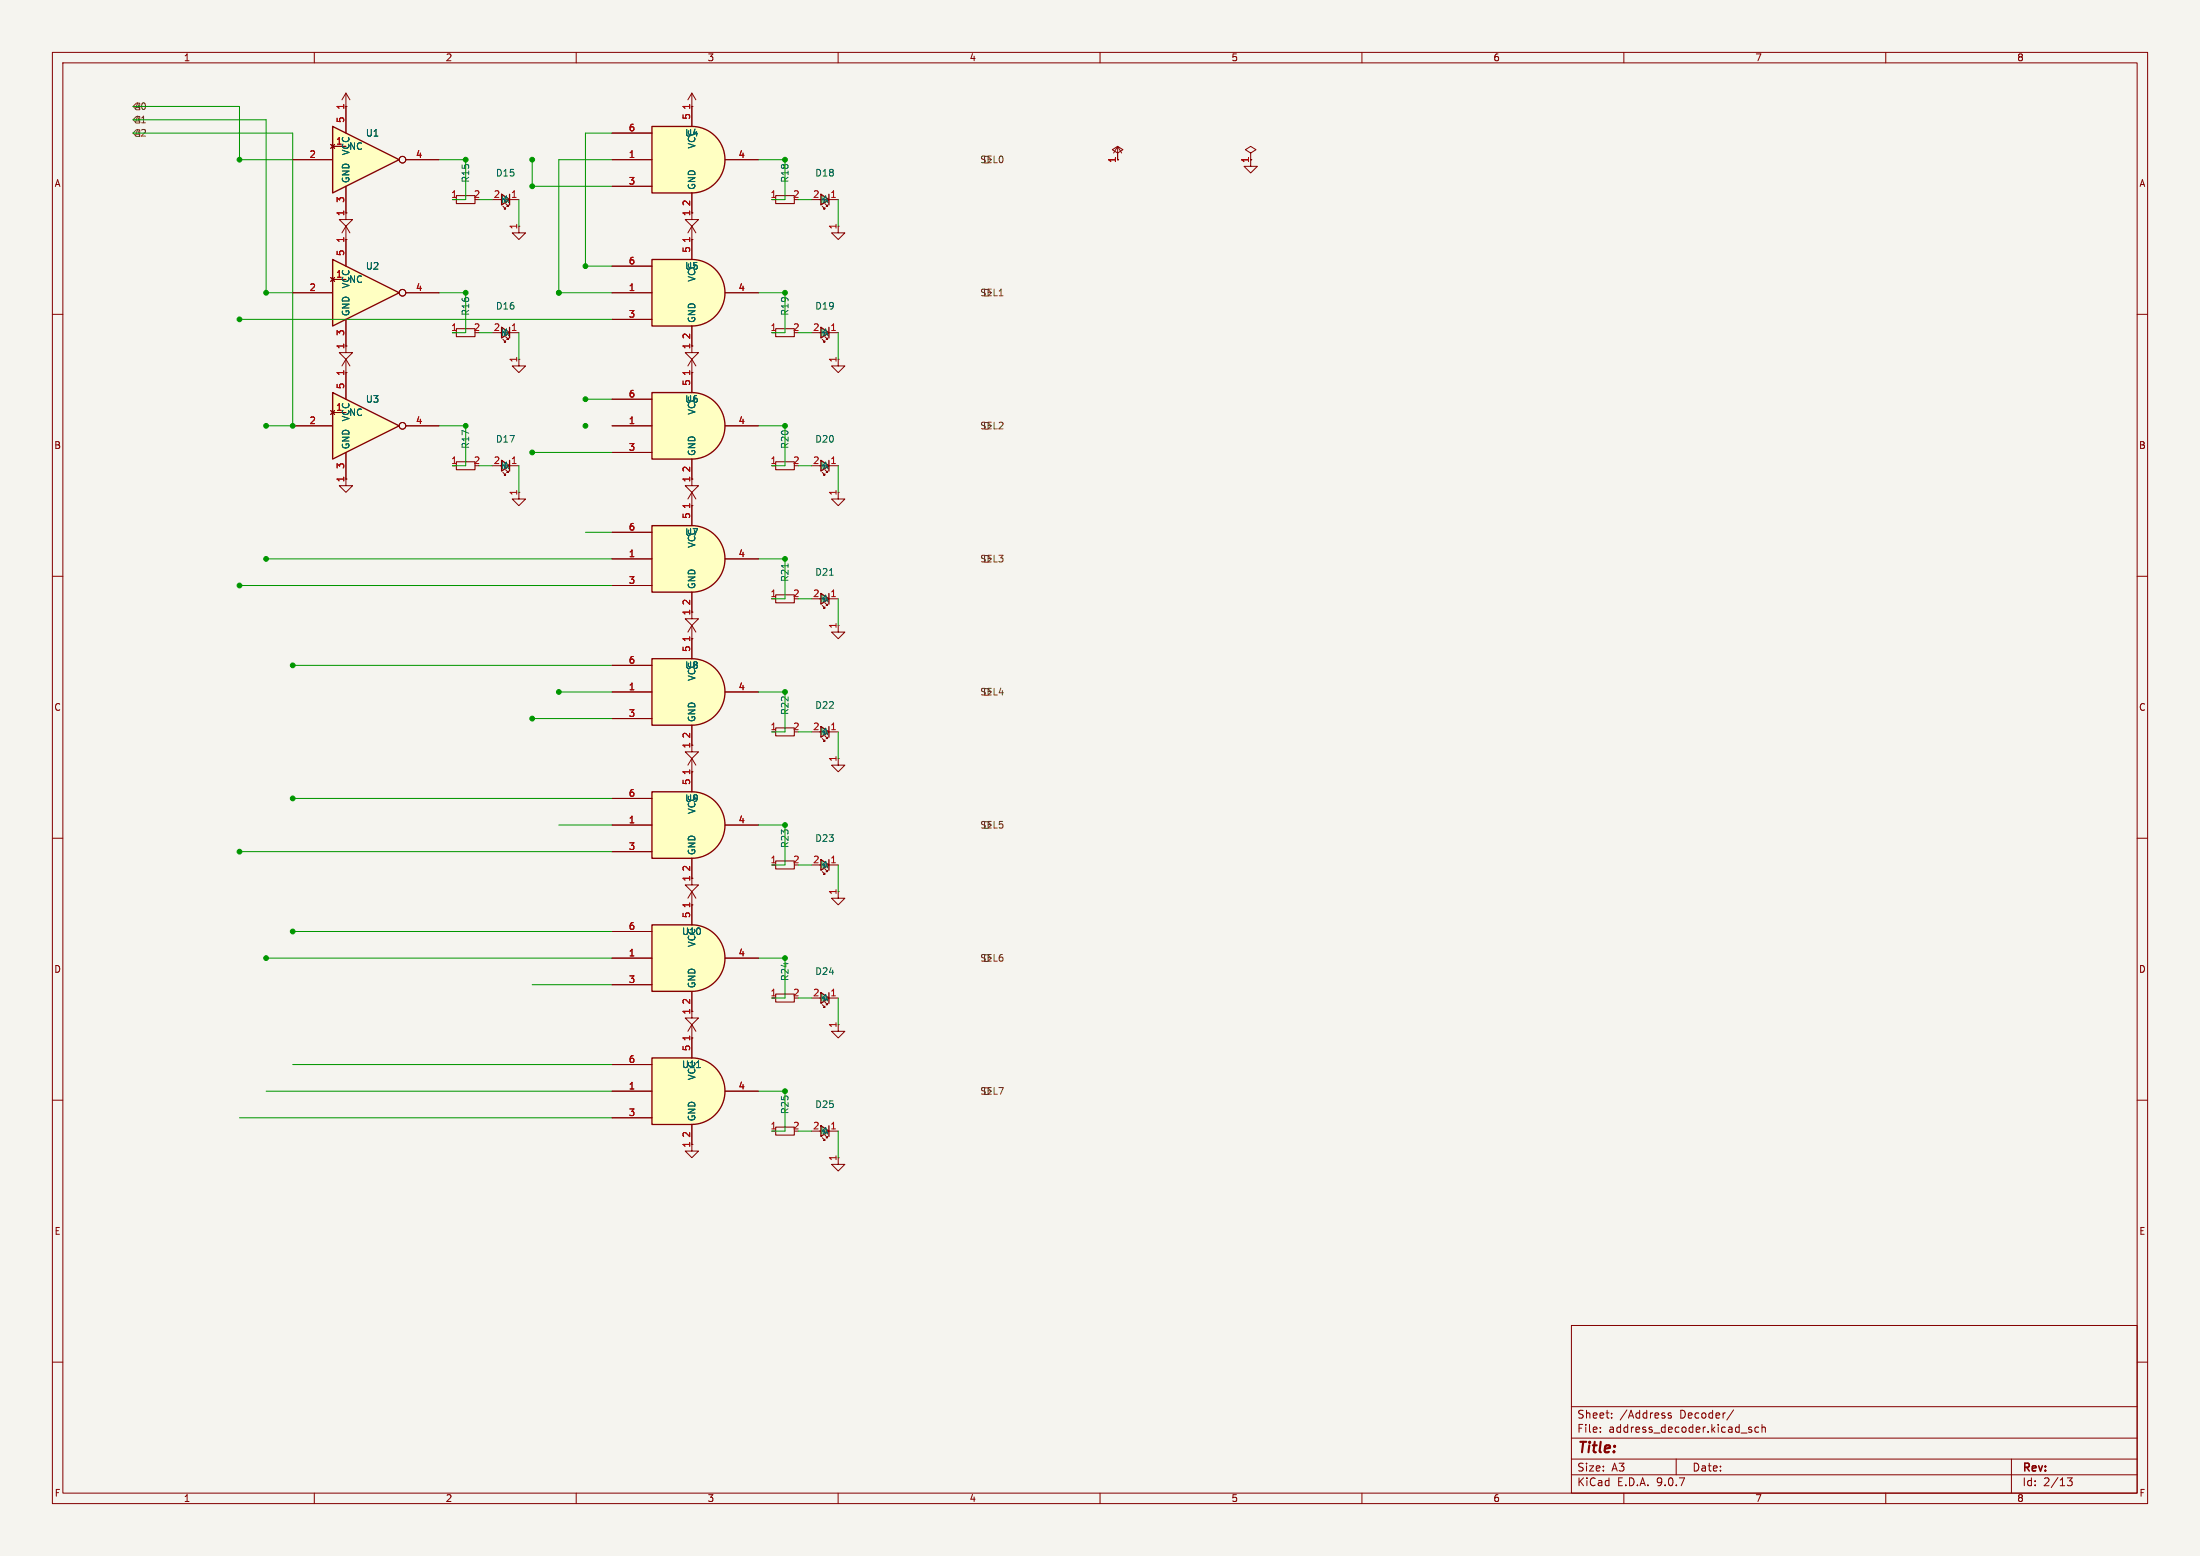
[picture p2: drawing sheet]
<svg xmlns="http://www.w3.org/2000/svg" width="420mm" height="297mm" viewBox="0 0 420 297" stroke-linecap="round" stroke-linejoin="round" font-family="sans-serif">
<path d="M0 0h420v297h-420z" fill="#f5f4ef" stroke="#f5f4ef" stroke-width=".19"/>
<g fill="none" stroke="#840000" stroke-width=".19">
<path d="M10 10h400v277h-400zM12 12h396v273h-396zM60 10v2M110 10v2M160 10v2M210 10v2M260 10v2M310 10v2M360 10v2M10 60h2M408 60h2M10 110h2"/>
<path d="M408 110h2M10 160h2M408 160h2M10 210h2M408 210h2M300 253h108v32h-108zM10 260h2M300 278.5h108M300 274.5h108M300 268.5h108M305.5 273.2v.2M305.5 272.5v.1"/>
<path d="M307.7 270.5v.2M307.7 269.8v.1M319 269.8l-.3-.1-.3 .2 .1 .2 .5 .2v.3h-.6M320 278.5v3M330.9 269.1l-1.2 1.9M334.4 272.5l-.4-.1-.2 .2 .1 .2 .5 .2v.3h-.6M335.7 272.5l-.4-.1-.3 .3 .2 .6h.5M336.4 272.5l.2-.1 .3 .1 .1 .9M336.4 271.9v1.5M384 278.5v6.5M408 260h2M60 285v2"/>
<path d="M110 285v2M160 285v2M210 285v2M260 285v2M300 281.5h108M310 285v2M360 285v2M394.7 282.1h.9l-.5 .6 .4 .1v.6l-.2 .2-.6-.1"/>
</g>
<path d="M132.1 24.1a6.4 6.4 0 0 1 6.3 6.4 6.4 6.4 0 0 1-6.3 6.3z" fill="#ffffc2" stroke="#ffffc2" stroke-width=".19"/>
<path d="M124.5 24.1h7.6v12.7h-7.6z" fill="#ffffc2"/>
<path d="M124.5 24.1h7.6a6.4 6.4 0 0 1 6.3 6.4 6.4 6.4 0 0 1-6.3 6.3h-7.6z" fill="none" stroke="#840000" stroke-width=".25"/>
<g fill="none" stroke="#840000" stroke-width=".19">
<path d="M116.8 25.4h7.7M116.8 30.5h7.7M116.8 35.6h7.7M132.1 20.3v3.8M132.1 36.8v3.8M138.4 30.5h6.4M99.1 68.6v1.3h1.2l-1.2 1.2-1.3-1.2h1.3M132.1 66v1.3h1.2l-1.2 1.3-1.3-1.3h1.3M66 91.4v1.3h1.3l-1.3 1.3-1.2-1.3h1.2M94 88.9h1.8M96 90.2l.5 .5h-.2h.2v-.3M97.3 88.9h1.8"/>
<path d="M99.1 94v1.3h1.2l-1.2 1.2-1.3-1.2h1.3M132.1 218.4v1.3h1.2l-1.2 1.3-1.3-1.3h1.3M154.9 215.9h1.8M157 217.2l.5 .5h-.3h.3v-.3M158.2 215.9h1.8"/>
</g>
<path d="M148.1 215.1h3.5v1.6h-3.5z" fill="none" stroke="#840000" stroke-width=".2"/>
<path d="M63.5 49.5l12.7 6.4-12.7 6.3z" fill="#ffffc2"/>
<path d="M63.5 49.5l12.7 6.4-12.7 6.3z" fill="none" stroke="#840000" stroke-width=".25"/>
<g fill="none" stroke="#840000" stroke-width=".19">
<path d="M94 38.1h1.8M96 39.4l.5 .5h-.2h.2v-.3M97.3 38.1h1.8M55.9 55.9h7.6M63.1 53l.8 .7M63.5 53.3h2.5M63.9 53l-.8 .7M66 43.2v7.6M66 43.2l-.7 1.3M66 43.2l.8 1.3M77.5 55.9h6.3M99.1 43.2v1.3h1.2l-1.2 1.2-1.3-1.2h1.3"/>
<path d="M66 61v6.3h1.3l-1.3 1.3-1.2-1.3h1.2M66 68.6v2.5M66 68.6l-.7 1.3M66 68.6l.8 1.3M132.1 68.6l-.8 1.3M132.1 68.6l.7 1.3M132.1 68.6v2.5M132.1 91.4v1.3h1.2l-1.2 1.3-1.3-1.3h1.3M132.1 94v2.5M132.1 94l-.8 1.3M132.1 94l.7 1.3"/>
<circle cx="76.8" cy="55.9" r=".63"/>
</g>
<path d="M148.1 62.7h3.5v1.6h-3.5zM87.1 88.1h3.6v1.6h-3.6z" fill="none" stroke="#840000" stroke-width=".2"/>
<path d="M132.1 100.3a6.4 6.4 0 0 1 6.3 6.4 6.4 6.4 0 0 1-6.3 6.3z" fill="#ffffc2" stroke="#ffffc2" stroke-width=".19"/>
<path d="M124.5 100.3h7.6v12.7h-7.6z" fill="#ffffc2"/>
<path d="M124.5 100.3h7.6a6.4 6.4 0 0 1 6.3 6.4 6.4 6.4 0 0 1-6.3 6.3h-7.6z" fill="none" stroke="#840000" stroke-width=".25"/>
<path d="M132.1 96.5v3.8M116.8 101.6h7.7M116.8 106.7h7.7M116.8 111.8h7.7M132.1 113v3.8M138.4 106.7h6.4" fill="none" stroke="#840000" stroke-width=".19"/>
<path d="M132.1 74.9a6.4 6.4 0 0 1 6.3 6.4 6.4 6.4 0 0 1-6.3 6.3z" fill="#ffffc2" stroke="#ffffc2" stroke-width=".19"/>
<path d="M124.5 74.9h7.6v12.7h-7.6z" fill="#ffffc2"/>
<path d="M124.5 74.9h7.6a6.4 6.4 0 0 1 6.3 6.4 6.4 6.4 0 0 1-6.3 6.3h-7.6z" fill="none" stroke="#840000" stroke-width=".25"/>
<path d="M116.8 76.2h7.7M132.1 71.1v3.8M116.8 81.3h7.7M116.8 86.4h7.7M132.1 87.6v3.8M138.4 81.3h6.4" fill="none" stroke="#840000" stroke-width=".19"/>
<path d="M63.5 74.9l12.7 6.4-12.7 6.3z" fill="#ffffc2"/>
<path d="M63.5 74.9l12.7 6.4-12.7 6.3z" fill="none" stroke="#840000" stroke-width=".25"/>
<g fill="none" stroke="#840000" stroke-width=".19">
<path d="M63.1 78.4l.8 .7M63.5 78.7h2.5M63.9 78.4l-.8 .7M66 71.1v5.1M94 63.5h1.8M96 64.8l.5 .5h-.2h.2v-.3M97.3 63.5h1.8M55.9 81.3h7.6M66 86.4v5M77.5 81.3h6.3M132.1 119.4l-.8 1.3M132.1 119.4l.7 1.3"/>
<path d="M132.1 119.4v2.5M132.1 142.2v1.3h1.2l-1.2 1.3-1.3-1.3h1.3M132.1 144.8v2.5M132.1 144.8l-.8 1.3M132.1 144.8l.7 1.3"/>
<circle cx="76.8" cy="81.3" r=".63"/>
</g>
<path d="M87.1 62.7h3.6v1.6h-3.6z" fill="none" stroke="#840000" stroke-width=".2"/>
<path d="M63.5 24.1l12.7 6.4-12.7 6.3z" fill="#ffffc2"/>
<path d="M63.5 24.1l12.7 6.4-12.7 6.3z" fill="none" stroke="#840000" stroke-width=".25"/>
<g fill="none" stroke="#840000" stroke-width=".19">
<path d="M66 17.8v7.6M66 17.8l-.7 1.3M66 17.8l.8 1.3M55.9 30.5h7.6M63.1 27.6l.8 .7M63.5 27.9h2.5M63.9 27.6l-.8 .7M66 35.6v6.3h1.3l-1.3 1.3-1.2-1.3h1.2M77.5 30.5h6.3"/>
<circle cx="76.8" cy="30.5" r=".63"/>
</g>
<path d="M87.1 37.3h3.6v1.6h-3.6z" fill="none" stroke="#840000" stroke-width=".2"/>
<path d="M132.1 125.7a6.4 6.4 0 0 1 6.3 6.4 6.4 6.4 0 0 1-6.3 6.3z" fill="#ffffc2" stroke="#ffffc2" stroke-width=".19"/>
<path d="M124.5 125.7h7.6v12.7h-7.6z" fill="#ffffc2"/>
<path d="M124.5 125.7h7.6a6.4 6.4 0 0 1 6.3 6.4 6.4 6.4 0 0 1-6.3 6.3h-7.6z" fill="none" stroke="#840000" stroke-width=".25"/>
<g fill="none" stroke="#840000" stroke-width=".19">
<path d="M132.1 17.8v2.5M132.1 17.8l-.8 1.3M132.1 17.8l.7 1.3M154.9 38.1h1.8M157 39.4l.5 .5h-.3h.3v-.3M158.2 38.1h1.8M213.4 27.9v2.6v-1.3l-1.1-.6 1.1-.7 1 .7-1 .6M213.4 27.9l-.8 1.3M213.4 27.9l.7 1.3M238.8 29.2l1-.6-1-.7-1.1 .7 1.1 .6v2.6h1.2l-1.2 1.2-1.3-1.2h1.3M132.1 40.6v1.3h1.2l-1.2 1.3-1.3-1.3h1.3M160 43.2v1.3h1.3l-1.3 1.2-1.3-1.2h1.3"/>
<path d="M154.9 63.5h1.8M157 64.8l.5 .5h-.3h.3v-.3M158.2 63.5h1.8M160 68.6v1.3h1.3l-1.3 1.2-1.3-1.2h1.3M132.1 116.8v1.3h1.2l-1.2 1.3-1.3-1.3h1.3M116.8 127h7.7M116.8 132.1h7.7M116.8 137.2h7.7M132.1 121.9v3.8M132.1 138.4v3.8M138.4 132.1h6.4"/>
</g>
<path d="M148.1 37.3h3.5v1.6h-3.5zM148.1 138.9h3.5v1.6h-3.5z" fill="none" stroke="#840000" stroke-width=".2"/>
<path d="M132.1 49.5a6.4 6.4 0 0 1 6.3 6.4 6.4 6.4 0 0 1-6.3 6.3z" fill="#ffffc2" stroke="#ffffc2" stroke-width=".19"/>
<path d="M124.5 49.5h7.6v12.7h-7.6z" fill="#ffffc2"/>
<path d="M124.5 49.5h7.6a6.4 6.4 0 0 1 6.3 6.4 6.4 6.4 0 0 1-6.3 6.3h-7.6z" fill="none" stroke="#840000" stroke-width=".25"/>
<g fill="none" stroke="#840000" stroke-width=".19">
<path d="M116.8 50.8h7.7M116.8 55.9h7.7M132.1 43.2v6.3M132.1 43.2l-.8 1.3M132.1 43.2l.7 1.3M138.4 55.9h6.4M116.8 61h7.7M132.1 62.2v3.8M154.9 88.9h1.8M157 90.2l.5 .5h-.3h.3v-.3M158.2 88.9h1.8M160 94v1.3h1.3l-1.3 1.2-1.3-1.2h1.3"/>
<path d="M154.9 114.3h1.8M157 115.6l.5 .5h-.3h.3v-.3M158.2 114.3h1.8M160 119.4v1.3h1.3l-1.3 1.2-1.3-1.2h1.3M154.9 139.7h1.8M158.2 139.7h1.8M157 141l.5 .5h-.3h.3v-.3M160 144.8v1.3h1.3l-1.3 1.2-1.3-1.2h1.3M154.9 165.1h1.8M157 166.4l.5 .5h-.3h.3v-.3M158.2 165.1h1.8M160 170.2v1.3h1.3l-1.3 1.2-1.3-1.2h1.3"/>
<path d="M132.1 193v1.3h1.2l-1.2 1.3-1.3-1.3h1.3M154.9 190.5h1.8M157 191.8l.5 .5h-.3h.3v-.3M158.2 190.5h1.8M160 195.6v1.3h1.3l-1.3 1.2-1.3-1.2h1.3M160 221v1.2h1.3l-1.3 1.3-1.3-1.3h1.3"/>
</g>
<path d="M148.1 88.1h3.5v1.6h-3.5zM148.1 113.5h3.5v1.6h-3.5zM148.1 164.3h3.5v1.6h-3.5zM148.1 189.7h3.5v1.6h-3.5z" fill="none" stroke="#840000" stroke-width=".2"/>
<path d="M150.4 107.6v.7M158.4 109.8h.7" fill="none" stroke="#006464" stroke-width=".19"/>
<path d="M132.1 176.5a6.4 6.4 0 0 1 6.3 6.4 6.4 6.4 0 0 1-6.3 6.3z" fill="#ffffc2" stroke="#ffffc2" stroke-width=".19"/>
<path d="M124.5 176.5h7.6v12.7h-7.6z" fill="#ffffc2"/>
<path d="M124.5 176.5h7.6a6.4 6.4 0 0 1 6.3 6.4 6.4 6.4 0 0 1-6.3 6.3h-7.6z" fill="none" stroke="#840000" stroke-width=".25"/>
<path d="M116.8 177.8h7.7M132.1 170.2v6.3M132.1 170.2l-.8 1.3M132.1 170.2l.7 1.3M116.8 182.9h7.7M116.8 188h7.7M132.1 189.2v3.8M138.4 182.9h6.4" fill="none" stroke="#840000" stroke-width=".19"/>
<path d="M132.1 151.1a6.4 6.4 0 0 1 6.3 6.4 6.4 6.4 0 0 1-6.3 6.3z" fill="#ffffc2" stroke="#ffffc2" stroke-width=".19"/>
<path d="M124.5 151.1h7.6v12.7h-7.6z" fill="#ffffc2"/>
<path d="M124.5 151.1h7.6a6.4 6.4 0 0 1 6.3 6.4 6.4 6.4 0 0 1-6.3 6.3h-7.6z" fill="none" stroke="#840000" stroke-width=".25"/>
<path d="M116.8 152.4h7.7M116.8 157.5h7.7M132.1 147.3v3.8M138.4 157.5h6.4M116.8 162.6h7.7M132.1 163.8v5.1h1.2l-1.2 1.3-1.3-1.3h1.3M132.1 195.6v2.5M132.1 195.6l-.8 1.3M132.1 195.6l.7 1.3" fill="none" stroke="#840000" stroke-width=".19"/>
<path d="M132.1 201.9a6.4 6.4 0 0 1 6.3 6.4 6.4 6.4 0 0 1-6.3 6.3z" fill="#ffffc2" stroke="#ffffc2" stroke-width=".19"/>
<path d="M124.5 201.9h7.6v12.7h-7.6z" fill="#ffffc2"/>
<path d="M124.5 201.9h7.6a6.4 6.4 0 0 1 6.3 6.4 6.4 6.4 0 0 1-6.3 6.3h-7.6z" fill="none" stroke="#840000" stroke-width=".25"/>
<g fill="none" stroke="#840000" stroke-width=".19">
<path d="M55.9 30.5h7.6M63.1 27.6l.8 .7M63.5 27.9h2.5M63.9 27.6l-.8 .7M66 20.3v5.1M66 35.6v5M77.5 30.5h6.3M116.8 30.5h7.7M116.8 25.4h7.7M116.8 35.6h7.7M132.1 20.3v3.8M132.1 36.8v3.8"/>
<path d="M138.4 30.5h6.4M55.9 55.9h7.6M63.1 53l.8 .7M63.5 53.3h2.5M63.9 53l-.8 .7M66 45.7v5.1M77.5 55.9h6.3M116.8 55.9h7.7M116.8 50.8h7.7M132.1 45.7v3.8M138.4 55.9h6.4M63.1 78.4l.8 .7"/>
<path d="M63.5 78.7h2.5M63.9 78.4l-.8 .7M66 61v5M66 71.1v5.1M116.8 76.2h7.7M116.8 61h7.7M132.1 62.2v3.8M132.1 71.1v3.8M55.9 81.3h7.6M66 86.4v5M77.5 81.3h6.3M116.8 81.3h7.7"/>
<path d="M116.8 86.4h7.7M132.1 87.6v3.8M132.1 96.5v3.8M138.4 81.3h6.4M116.8 101.6h7.7M116.8 106.7h7.7M116.8 111.8h7.7M132.1 113v3.8M138.4 106.7h6.4M116.8 127h7.7M116.8 132.1h7.7M116.8 137.2h7.7"/>
<path d="M132.1 121.9v3.8M132.1 138.4v3.8M138.4 132.1h6.4M116.8 152.4h7.7M116.8 157.5h7.7M132.1 147.3v3.8M138.4 157.5h6.4M116.8 177.8h7.7M116.8 162.6h7.7M132.1 163.8v3.8M132.1 172.7v3.8M116.8 182.9h7.7"/>
<path d="M116.8 188h7.7M132.1 189.2v3.8M132.1 198.1v3.8M138.4 182.9h6.4M116.8 203.2h7.7M116.8 208.3h7.7M116.8 213.4h7.7M132.1 214.6v3.8M138.4 208.3h6.4"/>
<circle cx="76.8" cy="30.5" r=".63"/>
<circle cx="76.8" cy="55.9" r=".63"/>
<circle cx="76.8" cy="81.3" r=".63"/>
</g>
<path d="M133 203.8h.7" fill="none" stroke="#006464" stroke-width=".19"/>
<g fill="none" stroke="#009600" stroke-width=".19">
<path d="M25.4 22.9h25.4v33h5.1M25.4 20.3h20.3v10.2h10.2M25.4 25.4h30.5v55.9M83.8 30.5h5.1v7.6h-2.5M91.4 38.1h2.6M99.1 38.1v5.1M101.6 30.5v5.1h15.2M116.8 30.5h-10.1v25.4h10.1M116.8 25.4h-5v25.4h5M144.8 30.5h5.1v7.6h-2.6M152.4 38.1h2.5M160 38.1v5.1"/>
<path d="M83.8 55.9h5.1v7.6h-2.5M144.8 55.9h5.1v7.6h-2.6M45.7 61h71.1M91.4 63.5h2.6M99.1 63.5v5.1M111.8 76.2h5M152.4 63.5h2.5M160 63.5v5.1M50.8 81.3h5.1M55.9 81.3h.1M83.8 81.3h5.1v7.6h-2.5M91.4 88.9h2.6"/>
<path d="M99.1 88.9v5.1M101.6 86.4h15.2M144.8 81.3h5.1v7.6h-2.6M152.4 88.9h2.5M160 88.9v5.1M45.7 111.8h71.1M50.8 106.7h66M111.8 101.6h5M144.8 106.7h5.1v7.6h-2.6M152.4 114.3h2.5M160 114.3v5.1M55.9 127h60.9"/>
<path d="M101.6 137.2h15.2M106.7 132.1h10.1M144.8 132.1h5.1v7.6h-2.6M152.4 139.7h2.5M160 139.7v5.1M55.9 152.4h60.9M106.7 157.5h10.1M144.8 157.5h5.1v7.6h-2.6M45.7 162.6h71.1M55.9 177.8h60.9M152.4 165.1h2.5M160 165.1v5.1"/>
<path d="M50.8 182.9h66M101.6 188h15.2M144.8 182.9h5.1v7.6h-2.6M152.4 190.5h2.5M160 190.5v5.1M45.7 213.4h71.1M50.8 208.3h66M55.9 203.2h60.9M144.8 208.3h5.1v7.6h-2.6M152.4 215.9h2.5M160 215.9v5.1"/>
</g>
<g fill="#009600" stroke="#009600" stroke-width=".19">
<circle cx="45.7" cy="30.5" r=".46"/>
<circle cx="101.6" cy="30.5" r=".46"/>
<circle cx="88.9" cy="55.9" r=".46"/>
<circle cx="88.9" cy="30.5" r=".46"/>
<circle cx="45.7" cy="61" r=".46"/>
<circle cx="45.7" cy="111.8" r=".46"/>
<circle cx="50.8" cy="106.7" r=".46"/>
<circle cx="55.9" cy="127" r=".46"/>
<circle cx="101.6" cy="137.2" r=".46"/>
<circle cx="106.7" cy="132.1" r=".46"/>
<circle cx="45.7" cy="162.6" r=".46"/>
<circle cx="50.8" cy="182.9" r=".46"/>
<circle cx="55.9" cy="152.4" r=".46"/>
<circle cx="50.8" cy="55.9" r=".46"/>
<circle cx="50.8" cy="81.3" r=".46"/>
<circle cx="55.9" cy="81.3" r=".46"/>
<circle cx="101.6" cy="86.4" r=".46"/>
<circle cx="106.7" cy="55.9" r=".46"/>
<circle cx="111.8" cy="76.2" r=".46"/>
<circle cx="111.8" cy="81.3" r=".46"/>
<circle cx="149.9" cy="157.5" r=".46"/>
<circle cx="149.9" cy="132.1" r=".46"/>
<circle cx="149.9" cy="106.7" r=".46"/>
<circle cx="88.9" cy="81.3" r=".46"/>
<circle cx="101.6" cy="35.6" r=".46"/>
<circle cx="111.8" cy="50.8" r=".46"/>
<circle cx="149.9" cy="30.5" r=".46"/>
<circle cx="149.9" cy="55.9" r=".46"/>
<circle cx="149.9" cy="81.3" r=".46"/>
<circle cx="55.9" cy="177.8" r=".46"/>
<circle cx="149.9" cy="182.9" r=".46"/>
<circle cx="149.9" cy="208.3" r=".46"/>
</g>
<text font-size="2.8" fill="#840000" x="301" y="277.9">Title:</text>
<g font-size="2.1" fill="#840000">
<text x="301" y="273.7">File:</text>
<text x="301" y="271">Sheet:</text>
<text x="307.1" y="273.7">address_decoder.kicad_sch</text>
<text x="309.2" y="271">/Address</text>
<text x="320.7" y="271">Decoder/</text>
<text x="301" y="281.1">Size:</text>
<text x="307.6" y="281.1">A3</text>
<text x="323" y="281.1">Date:</text>
<text x="386" y="281.3">Rev:</text>
<text x="301" y="283.9">KiCad</text>
<text x="308.7" y="283.9">E.D.A.</text>
<text x="316.3" y="283.9">9.0.7</text>
<text x="386" y="283.9">Id:</text>
<text x="390.1" y="283.9">2/13</text>
</g>
<g font-size="1.8" fill="#840000">
<text x="35" y="11.9">1</text>
<text x="85" y="11.9">2</text>
<text x="135" y="11.9">3</text>
<text x="185" y="11.9">4</text>
<text x="235" y="11.9">5</text>
<text x="285" y="11.9">6</text>
<text x="335" y="11.9">7</text>
<text x="385" y="11.9">8</text>
<text x="10.3" y="35.9">A</text>
<text x="408.3" y="35.9">A</text>
<text x="10.3" y="85.9">B</text>
<text x="408.2" y="85.9">B</text>
<text x="10.3" y="135.9">C</text>
<text x="408.2" y="135.9">C</text>
<text x="10.3" y="185.9">D</text>
<text x="408.2" y="185.9">D</text>
<text x="10.3" y="235.9">E</text>
<text x="408.3" y="235.9">E</text>
<text x="10.3" y="285.9">F</text>
<text x="35" y="286.9">1</text>
<text x="85" y="286.9">2</text>
<text x="135" y="286.9">3</text>
<text x="185" y="286.9">4</text>
<text x="235" y="286.9">5</text>
<text x="285" y="286.9">6</text>
<text x="335" y="286.9">7</text>
<text x="385" y="286.9">8</text>
<text x="408.3" y="285.9">F</text>
</g>
<g font-size="1.8" fill="#725600">
<text x="25.6" y="21.2">A0</text>
<text x="25.6" y="23.7">A1</text>
<text x="25.6" y="26.3">A2</text>
<text x="187" y="31.3">SEL0</text>
<text x="187" y="56.7">SEL1</text>
<text x="187" y="82.1">SEL2</text>
<text x="187" y="107.5">SEL3</text>
<text x="187" y="132.9">SEL4</text>
<text x="187" y="158.3">SEL5</text>
<text x="187" y="183.7">SEL6</text>
<text x="187" y="209.1">SEL7</text>
</g>
<g font-size="1.8" fill="#a90000">
<text x="65.8" y="23.6" transform="rotate(-90 65.8 23.6)">5</text>
<text x="65.8" y="21" transform="rotate(-90 65.8 21)">1</text>
<text x="131.8" y="22.9" transform="rotate(-90 131.8 22.9)">5</text>
<text x="131.8" y="21" transform="rotate(-90 131.8 21)">1</text>
<text x="64.1" y="27.7">1</text>
<text x="119.9" y="25.1">6</text>
<text x="59" y="30.2">2</text>
<text x="79.3" y="30.2">4</text>
<text x="119.9" y="30.2">1</text>
<text x="119.9" y="35.3">3</text>
<text x="140.9" y="30.2">4</text>
<text x="213.1" y="31.2" transform="rotate(-90 213.1 31.2)">1</text>
<text x="238.5" y="31.2" transform="rotate(-90 238.5 31.2)">1</text>
<text x="65.8" y="41.3" transform="rotate(-90 65.8 41.3)">1</text>
<text x="65.8" y="38.8" transform="rotate(-90 65.8 38.8)">3</text>
<text x="86" y="37.8">1</text>
<text x="90.4" y="37.8">2</text>
<text x="94.2" y="37.8">2</text>
<text x="97.5" y="37.8">1</text>
<text x="131.8" y="41.3" transform="rotate(-90 131.8 41.3)">1</text>
<text x="131.8" y="39.4" transform="rotate(-90 131.8 39.4)">2</text>
<text x="147" y="37.8">1</text>
<text x="151.3" y="37.8">2</text>
<text x="155.1" y="37.8">2</text>
<text x="158.4" y="37.8">1</text>
<text x="65.8" y="46.4" transform="rotate(-90 65.8 46.4)">1</text>
<text x="98.8" y="43.9" transform="rotate(-90 98.8 43.9)">1</text>
<text x="131.8" y="46.4" transform="rotate(-90 131.8 46.4)">1</text>
<text x="159.8" y="43.9" transform="rotate(-90 159.8 43.9)">1</text>
<text x="64.1" y="53.1">1</text>
<text x="65.8" y="49" transform="rotate(-90 65.8 49)">5</text>
<text x="119.9" y="50.5">6</text>
<text x="131.8" y="48.3" transform="rotate(-90 131.8 48.3)">5</text>
<text x="59" y="55.6">2</text>
<text x="79.3" y="55.6">4</text>
<text x="119.9" y="55.6">1</text>
<text x="140.9" y="55.6">4</text>
<text x="65.8" y="64.2" transform="rotate(-90 65.8 64.2)">3</text>
<text x="86" y="63.2">1</text>
<text x="90.4" y="63.2">2</text>
<text x="94.2" y="63.2">2</text>
<text x="97.5" y="63.2">1</text>
<text x="119.9" y="60.7">3</text>
<text x="131.8" y="64.8" transform="rotate(-90 131.8 64.8)">2</text>
<text x="147" y="63.2">1</text>
<text x="151.3" y="63.2">2</text>
<text x="155.1" y="63.2">2</text>
<text x="158.4" y="63.2">1</text>
<text x="65.8" y="71.8" transform="rotate(-90 65.8 71.8)">1</text>
<text x="65.8" y="66.7" transform="rotate(-90 65.8 66.7)">1</text>
<text x="98.8" y="69.3" transform="rotate(-90 98.8 69.3)">1</text>
<text x="131.8" y="71.8" transform="rotate(-90 131.8 71.8)">1</text>
<text x="131.8" y="66.7" transform="rotate(-90 131.8 66.7)">1</text>
<text x="159.8" y="69.3" transform="rotate(-90 159.8 69.3)">1</text>
<text x="65.8" y="74.4" transform="rotate(-90 65.8 74.4)">5</text>
<text x="119.9" y="75.9">6</text>
<text x="131.8" y="73.7" transform="rotate(-90 131.8 73.7)">5</text>
<text x="59" y="81">2</text>
<text x="64.1" y="78.5">1</text>
<text x="79.3" y="81">4</text>
<text x="119.9" y="81">1</text>
<text x="140.9" y="81">4</text>
<text x="65.8" y="89.6" transform="rotate(-90 65.8 89.6)">3</text>
<text x="86" y="88.6">1</text>
<text x="90.4" y="88.6">2</text>
<text x="94.2" y="88.6">2</text>
<text x="97.5" y="88.6">1</text>
<text x="119.9" y="86.1">3</text>
<text x="147" y="88.6">1</text>
<text x="151.3" y="88.6">2</text>
<text x="155.1" y="88.6">2</text>
<text x="158.4" y="88.6">1</text>
<text x="65.8" y="92.1" transform="rotate(-90 65.8 92.1)">1</text>
<text x="98.8" y="94.7" transform="rotate(-90 98.8 94.7)">1</text>
<text x="131.8" y="92.1" transform="rotate(-90 131.8 92.1)">1</text>
<text x="131.8" y="90.2" transform="rotate(-90 131.8 90.2)">2</text>
<text x="159.8" y="94.7" transform="rotate(-90 159.8 94.7)">1</text>
<text x="119.9" y="101.3">6</text>
<text x="131.8" y="99.1" transform="rotate(-90 131.8 99.1)">5</text>
<text x="131.8" y="97.2" transform="rotate(-90 131.8 97.2)">1</text>
<text x="119.9" y="106.4">1</text>
<text x="140.9" y="106.4">4</text>
<text x="119.9" y="111.5">3</text>
<text x="131.8" y="117.5" transform="rotate(-90 131.8 117.5)">1</text>
<text x="131.8" y="115.6" transform="rotate(-90 131.8 115.6)">2</text>
<text x="147" y="114">1</text>
<text x="151.3" y="114">2</text>
<text x="155.1" y="114">2</text>
<text x="158.4" y="114">1</text>
<text x="131.8" y="124.5" transform="rotate(-90 131.8 124.5)">5</text>
<text x="131.8" y="122.6" transform="rotate(-90 131.8 122.6)">1</text>
<text x="159.8" y="120.1" transform="rotate(-90 159.8 120.1)">1</text>
<text x="119.9" y="126.7">6</text>
<text x="119.9" y="131.8">1</text>
<text x="140.9" y="131.8">4</text>
<text x="119.9" y="136.9">3</text>
<text x="131.8" y="142.9" transform="rotate(-90 131.8 142.9)">1</text>
<text x="131.8" y="141" transform="rotate(-90 131.8 141)">2</text>
<text x="147" y="139.4">1</text>
<text x="151.3" y="139.4">2</text>
<text x="155.1" y="139.4">2</text>
<text x="158.4" y="139.4">1</text>
<text x="131.8" y="149.9" transform="rotate(-90 131.8 149.9)">5</text>
<text x="131.8" y="148" transform="rotate(-90 131.8 148)">1</text>
<text x="159.8" y="145.5" transform="rotate(-90 159.8 145.5)">1</text>
<text x="119.9" y="152.1">6</text>
<text x="119.9" y="157.2">1</text>
<text x="140.9" y="157.2">4</text>
<text x="119.9" y="162.3">3</text>
<text x="131.8" y="166.4" transform="rotate(-90 131.8 166.4)">2</text>
<text x="147" y="164.8">1</text>
<text x="151.3" y="164.8">2</text>
<text x="155.1" y="164.8">2</text>
<text x="158.4" y="164.8">1</text>
<text x="131.8" y="173.4" transform="rotate(-90 131.8 173.4)">1</text>
<text x="131.8" y="168.3" transform="rotate(-90 131.8 168.3)">1</text>
<text x="159.8" y="170.9" transform="rotate(-90 159.8 170.9)">1</text>
<text x="119.9" y="177.5">6</text>
<text x="131.8" y="175.3" transform="rotate(-90 131.8 175.3)">5</text>
<text x="119.9" y="182.6">1</text>
<text x="140.9" y="182.6">4</text>
<text x="119.9" y="187.7">3</text>
<text x="131.8" y="191.8" transform="rotate(-90 131.8 191.8)">2</text>
<text x="147" y="190.2">1</text>
<text x="151.3" y="190.2">2</text>
<text x="155.1" y="190.2">2</text>
<text x="158.4" y="190.2">1</text>
<text x="131.8" y="193.7" transform="rotate(-90 131.8 193.7)">1</text>
<text x="159.8" y="196.3" transform="rotate(-90 159.8 196.3)">1</text>
<text x="119.9" y="202.9">6</text>
<text x="131.8" y="200.7" transform="rotate(-90 131.8 200.7)">5</text>
<text x="131.8" y="198.8" transform="rotate(-90 131.8 198.8)">1</text>
<text x="119.9" y="208">1</text>
<text x="140.9" y="208">4</text>
<text x="119.9" y="213.1">3</text>
<text x="147" y="215.6">1</text>
<text x="151.3" y="215.6">2</text>
<text x="155.1" y="215.6">2</text>
<text x="158.4" y="215.6">1</text>
<text x="131.8" y="219.1" transform="rotate(-90 131.8 219.1)">1</text>
<text x="131.8" y="217.2" transform="rotate(-90 131.8 217.2)">2</text>
<text x="159.8" y="221.7" transform="rotate(-90 159.8 221.7)">1</text>
</g>
<g font-size="1.8" fill="#006464">
<text x="66.5" y="28.8">NC</text>
<text x="66.9" y="29.7" transform="rotate(-90 66.9 29.7)">VCC</text>
<text x="69.7" y="26.3">U1</text>
<text x="130.7" y="26.3">U4</text>
<text x="132.9" y="28.5" transform="rotate(-90 132.9 28.5)">VCC</text>
<text x="66.9" y="35.1" transform="rotate(-90 66.9 35.1)">GND</text>
<text x="89.8" y="35" transform="rotate(-90 89.8 35)">R15</text>
<text x="94.6" y="33.9">D15</text>
<text x="150.7" y="35" transform="rotate(-90 150.7 35)">R18</text>
<text x="155.5" y="33.9">D18</text>
<text x="95.6" y="39">KA</text>
<text x="132.9" y="36.3" transform="rotate(-90 132.9 36.3)">GND</text>
<text x="156.5" y="39">KA</text>
<text x="69.7" y="51.7">U2</text>
<text x="130.7" y="51.7">U5</text>
<text x="132.9" y="53.9" transform="rotate(-90 132.9 53.9)">VCC</text>
<text x="66.5" y="54.2">NC</text>
<text x="66.9" y="55.1" transform="rotate(-90 66.9 55.1)">VCC</text>
<text x="94.6" y="59.3">D16</text>
<text x="155.5" y="59.3">D19</text>
<text x="66.9" y="60.5" transform="rotate(-90 66.9 60.5)">GND</text>
<text x="89.8" y="60.4" transform="rotate(-90 89.8 60.4)">R16</text>
<text x="95.6" y="64.4">KA</text>
<text x="132.9" y="61.7" transform="rotate(-90 132.9 61.7)">GND</text>
<text x="150.7" y="60.4" transform="rotate(-90 150.7 60.4)">R19</text>
<text x="156.5" y="64.4">KA</text>
<text x="69.7" y="77.1">U3</text>
<text x="130.7" y="77.1">U6</text>
<text x="66.5" y="79.6">NC</text>
<text x="66.9" y="80.5" transform="rotate(-90 66.9 80.5)">VCC</text>
<text x="132.9" y="79.3" transform="rotate(-90 132.9 79.3)">VCC</text>
<text x="66.9" y="85.9" transform="rotate(-90 66.9 85.9)">GND</text>
<text x="89.8" y="85.8" transform="rotate(-90 89.8 85.8)">R17</text>
<text x="94.6" y="84.7">D17</text>
<text x="95.6" y="89.8">KA</text>
<text x="132.9" y="87.1" transform="rotate(-90 132.9 87.1)">GND</text>
<text x="150.7" y="85.8" transform="rotate(-90 150.7 85.8)">R20</text>
<text x="155.5" y="84.7">D20</text>
<text x="156.5" y="89.8">KA</text>
<text x="130.7" y="102.5">U7</text>
<text x="132.9" y="104.7" transform="rotate(-90 132.9 104.7)">VCC</text>
<text x="132.9" y="112.5" transform="rotate(-90 132.9 112.5)">GND</text>
<text x="150.7" y="111.2" transform="rotate(-90 150.7 111.2)">R21</text>
<text x="155.5" y="110.1">D21</text>
<text x="156.5" y="115.2">KA</text>
<text x="130.7" y="127.9">U8</text>
<text x="132.9" y="130.1" transform="rotate(-90 132.9 130.1)">VCC</text>
<text x="132.9" y="137.9" transform="rotate(-90 132.9 137.9)">GND</text>
<text x="150.7" y="136.6" transform="rotate(-90 150.7 136.6)">R22</text>
<text x="155.5" y="135.5">D22</text>
<text x="156.5" y="140.6">KA</text>
<text x="130.7" y="153.3">U9</text>
<text x="132.9" y="155.5" transform="rotate(-90 132.9 155.5)">VCC</text>
<text x="150.7" y="162" transform="rotate(-90 150.7 162)">R23</text>
<text x="155.5" y="160.9">D23</text>
<text x="132.9" y="163.3" transform="rotate(-90 132.9 163.3)">GND</text>
<text x="156.5" y="166">KA</text>
<text x="130.1" y="178.7">U10</text>
<text x="132.9" y="180.9" transform="rotate(-90 132.9 180.9)">VCC</text>
<text x="132.9" y="188.7" transform="rotate(-90 132.9 188.7)">GND</text>
<text x="150.7" y="187.4" transform="rotate(-90 150.7 187.4)">R24</text>
<text x="155.5" y="186.3">D24</text>
<text x="156.5" y="191.4">KA</text>
<text x="130.1" y="204.1">U11</text>
<text x="132.9" y="206.3" transform="rotate(-90 132.9 206.3)">VCC</text>
<text x="132.9" y="214.1" transform="rotate(-90 132.9 214.1)">GND</text>
<text x="150.7" y="212.8" transform="rotate(-90 150.7 212.8)">R25</text>
<text x="155.5" y="211.7">D25</text>
<text x="156.5" y="216.8">KA</text>
</g>
</svg>
